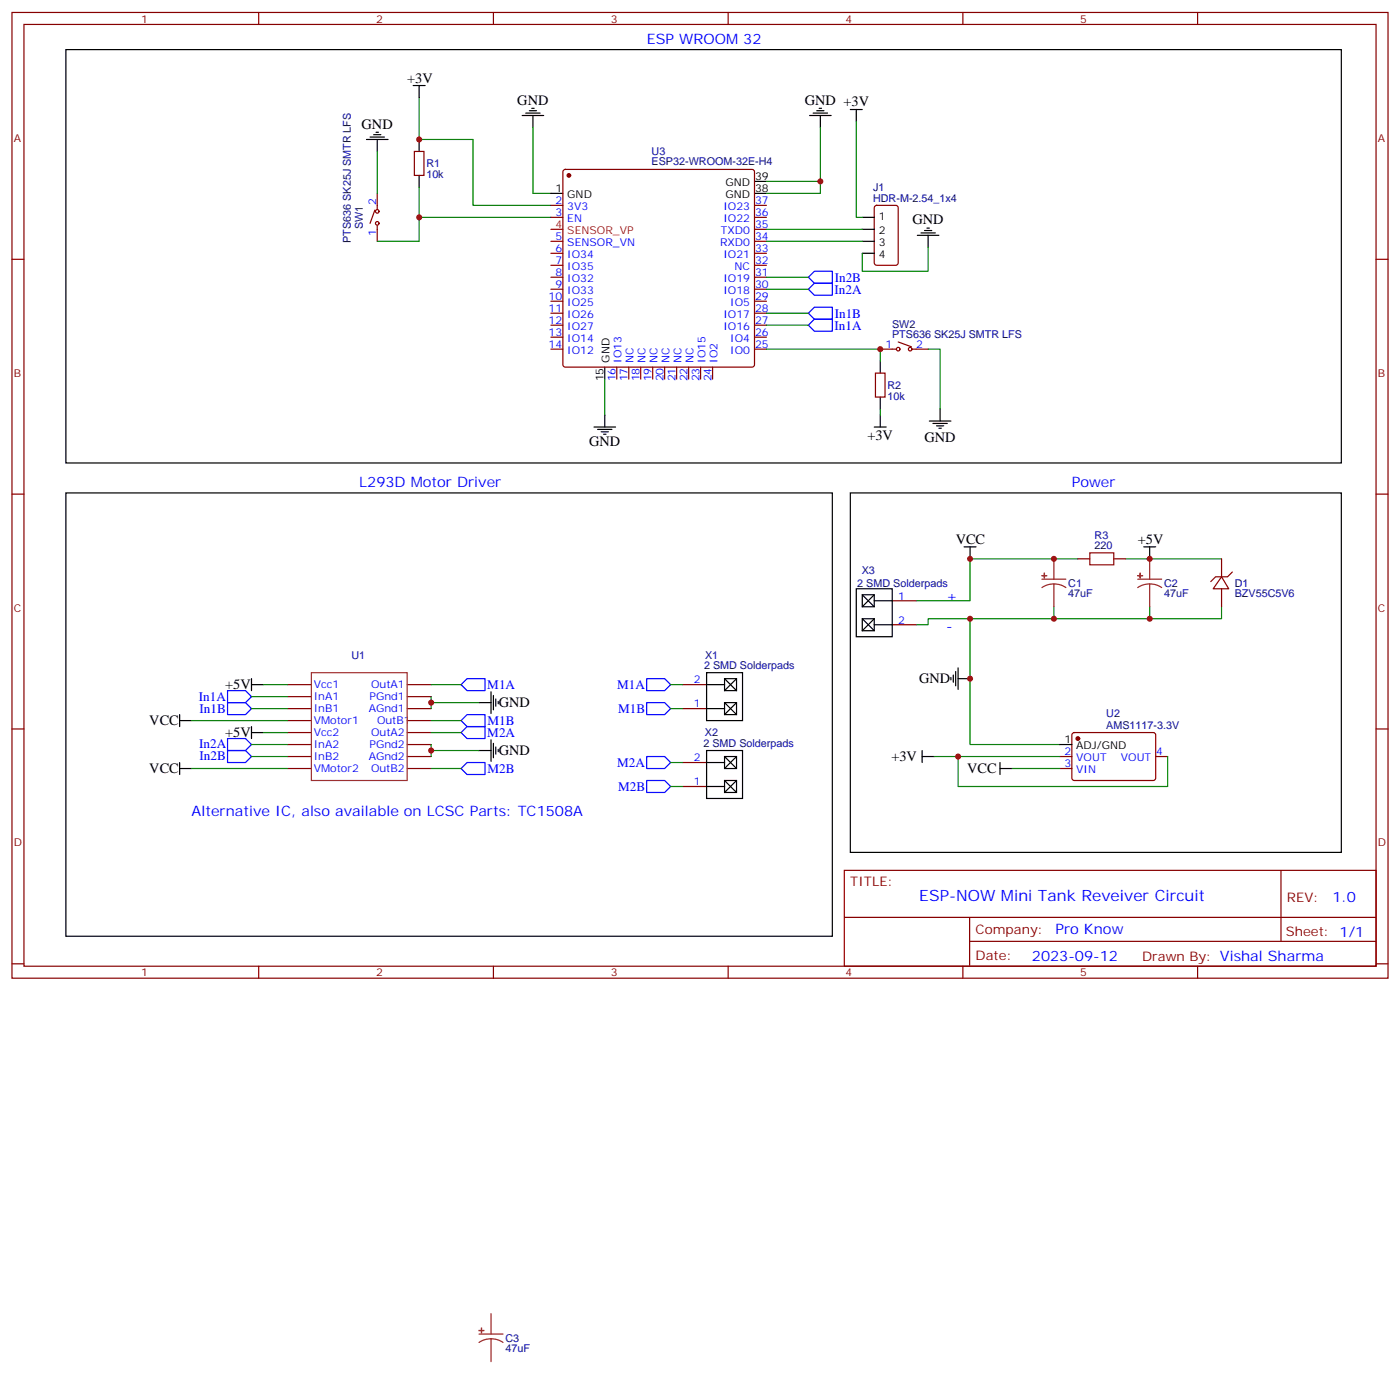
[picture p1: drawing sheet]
<svg xmlns="http://www.w3.org/2000/svg" width="412mm" height="405mm" viewBox="0 0 412 405" stroke-linecap="round" stroke-linejoin="round" font-family="sans-serif">
<g fill="none" stroke="#870000" stroke-width=".35">
<path d="M3.5 3.7h405.4v284.3h-405.4zM7.1 7.2h398.2v277.3h-398.2zM76.2 3.7v3.5M145.3 3.7v3.5M214.5 3.7v3.5M283.6 3.7v3.5M352.8 3.7v3.5M111.1 56.9v4.6M122.1 44.6h2.8v7h-2.8zM166 50.1l.5-.2h55l.5 .2 .2 .5v56.8l-.2 .5-.5 .2h-55l-.5-.2-.2-.5v-56.8zM3.5 76.3h3.6M110.4 61.9l-1.4 3.9"/>
<path d="M111.1 66.5v4.5M162.3 60.5h3.5M162.3 64h3.5M162.3 71h3.5M162.3 74.6h3.5M162.3 78.1h3.5M222.2 60.5h3.6M222.2 64h3.6M222.2 67.5h3.6M222.2 71h3.6M222.2 74.6h3.6M222.2 78.1h3.6"/>
<path d="M257.8 60.7l.4-.2h5.7l.6 .4 .1 16.5-.5 .6-5.9 .1-.6-.5-.1-16.4zM405.3 76.3h3.6M162.3 81.6h3.5M162.3 85.2h3.5M162.3 88.7h3.5M162.3 92.2h3.5M162.3 95.7h3.5M162.3 99.3h3.5M222.2 81.6h3.6M222.2 85.2h3.6M222.2 88.7h3.6M222.2 92.2h3.6"/>
<path d="M222.2 95.7h3.6M222.2 99.3h3.6M162.3 102.8h3.5M181.7 108.1v3.5M185.2 108.1v3.5M188.7 108.1v3.5M192.3 108.1v3.5M195.8 108.1v3.5M199.3 108.1v3.5M202.8 108.1v3.5M206.4 108.1v3.5M209.9 108.1v3.5"/>
<path d="M222.2 102.8h3.6M257.9 109.9h2.8v7h-2.8zM259.3 102.8h4.6M264.6 100.7l3.9 1.4M268.8 102.8h4.6M3.5 145.5h3.6M405.3 145.5h3.6M262.8 176.9h7.1M317.5 164.5h3.5M328.1 164.5h3.5M359.8 169.8l2.1 3.6h-4.5zM359.8 164.5v5.3"/>
<path d="M359.8 173.4v5.2M363 168.4l-1.4 1.4h-3.5l-1.4 1.4M262.8 183.9h7.1M3.5 214.6h3.6M84.7 208.6h7M84.7 201.6h7M84.7 205.1h7M84.7 212.2h7M84.7 215.7h7M84.7 219.2h7M119.9 208.6h7.1M119.9 201.6h7.1"/>
<path d="M119.9 205.1h7.1M119.9 212.2h7.1M119.9 215.7h7.1M119.9 219.2h7.1M201.1 208.6h7M201.1 201.6h7M316 215.9l.4-.2h23.6l.4 .7v13l-.7 .4-23.5-.1-.5-.6v-12.7zM405.3 214.6h3.6M84.7 222.7h7M84.7 226.3h7M119.9 222.7h7.1M119.9 226.3h7.1"/>
<path d="M201.1 231.6h7M201.1 224.5h7M312.2 222.7h3.5M312.2 226.3h3.5M340.4 222.7h3.6M248.7 256.3h156.6v28.2h-156.6zM377.3 256.3v20.9M248.7 270.1h156.5M285.6 277.2h119.6M285.6 270.1v14.1M3.5 283.8h3.6M76.2 284.5v3.5"/>
<path d="M145.3 284.5v3.5M214.5 284.5v3.5M283.6 284.5v3.5M352.8 284.5v3.5M405.3 283.8h3.6"/>
<circle cx="111.1" cy="62.2" r=".53"/>
<circle cx="111.1" cy="65.8" r=".53"/>
<circle cx="264.6" cy="102.8" r=".53"/>
<circle cx="268.1" cy="102.8" r=".53"/>
</g>
<g fill="none" stroke="#000" stroke-width=".35">
<path d="M19.4 14.6h375.7v121.7h-375.7zM110.1 39.7h2.1M110.8 38.9h.7M121.7 25.2h3.5M123.5 25.2v3.5M153.8 34h6.4M154.9 33.3h4.2M155.9 32.6h2.1M156.6 31.9h.7M157 34v3.5M238.5 34h6.3M239.5 33.3h4.3"/>
<path d="M240.6 32.6h2.1M241.3 31.9h.7M241.7 34v3.5M250.5 32.2h3.5M252.2 32.2v3.6M107.9 41.1h6.4M109 40.4h4.2M111.1 41.1v3.5M123.5 41.1v3.5M123.5 51.6v3.6M162.3 56.9h3.5M222.2 53.4h3.6"/>
<path d="M222.2 56.9h3.6M254 64h3.5M254 67.5h3.5M254 71h3.5M254 74.6h3.5M270.2 69.3h6.4M271.3 68.6h4.2M272.3 67.9h2.2M273 67.2h.8M273.4 69.3v3.5M178.2 108.1v3.5M259.3 106.3v3.6"/>
<path d="M259.3 116.9v3.5M175 125.7h6.3M176 126.4h4.3M177.1 127.1h2.1M177.8 127.8h.7M178.2 122.2v3.5M257.5 125.7h3.6M259.3 122.2v3.5M273.8 124h6.3M274.8 124.7h4.2M275.9 125.4h2.1M276.6 126.1h.7"/>
<path d="M276.9 120.4v3.6M19.4 145.1h225.8v130.6h-225.8zM250.5 145.1h144.6v105.9h-144.6zM252.2 173.4h10.6v14.1h-10.6zM254 175.1h3.5v3.5h-3.5zM254 175.1l3.5 3.5M257.5 176.9h5.3M257.5 175.1l-3.5 3.5M284 161h3.5M285.8 161v3.5M336.9 161h3.5M338.7 161v3.5"/>
<path d="M74.1 199.8v3.5M208.1 198h10.6v14.2h-10.6zM213.4 199.8h3.6v3.5h-3.6zM213.4 199.8l3.6 3.5M217 199.8l-3.6 3.5M254 182.2h3.5v3.5h-3.5zM254 182.2l3.5 3.5M257.5 182.2l-3.5 3.5M257.5 183.9h5.3M280.1 199.5v.7M280.8 198.8v2.1M281.5 197.7v4.2"/>
<path d="M282.2 199.8h3.6M282.2 196.6v6.4M52.9 212.2h3.5M52.9 210.4v3.5M74.1 201.6h3.5M74.1 213.9v3.6M74.1 215.7h3.5M141.1 206.9h3.5M144.6 203.7v6.3M144.6 217.8v6.4M145.3 204.8v4.2M145.3 218.9v4.2"/>
<path d="M146 205.8v2.1M146 219.9v2.1M146.8 206.5v.7M208.1 208.6h5.3M208.1 201.6h5.3M213.4 206.9h3.6v3.5h-3.6zM213.4 206.9l3.6 3.5M217 206.9l-3.6 3.5M312.2 219.2h3.5M52.9 226.3h3.5M52.9 224.5v3.5M141.1 221h3.5"/>
<path d="M146.8 220.6v.7M208.1 221h10.6v14.1h-10.6zM208.1 231.6h5.3M208.1 224.5h5.3M213.4 229.8h3.6v3.5h-3.6zM213.4 222.7h3.6v3.6h-3.6zM213.4 229.8l3.6 3.5M213.4 222.7l3.6 3.6M217 229.8l-3.6 3.5M217 222.7l-3.6 3.6M271.6 222.7h3.6M271.6 221v3.5"/>
<path d="M294.6 226.3h3.5M294.6 224.5v3.5"/>
</g>
<g fill="none" stroke="#008700" stroke-width=".35">
<path d="M123.5 28.7v12.4h15.8v19.4h23M157 37.5v19.4h5.3M241.7 37.5v19.4h-15.9M252.2 35.8v28.2h1.8M111.1 44.6v12.3M123.5 55.2v8.8M225.8 53.4h15.9M162.3 64h-38.8v7h-12.4M225.8 67.5h28.2M225.8 71h28.2M273.4 72.8v7.1h-19.4v-5.3M225.8 95.7h12.3"/>
<path d="M225.8 92.2h12.3M225.8 85.2h12.3M225.8 81.6h12.3M178.2 111.6v10.6M225.8 102.8h33.5v3.5M273.4 102.8h3.5v17.6M259.3 120.4v1.8M310.4 178.6v3.6M317.5 164.5h-31.7v12.4h-15.9M331.6 164.5h28.2M338.7 178.6v3.6M359.8 178.6v3.6h-74"/>
<path d="M269.9 183.9h3.5v-1.7h12.4v37h26.4M56.4 212.2h28.3M74.1 208.6h10.6M74.1 205.1h10.6M74.1 219.2h10.6M77.6 201.6h7.1M77.6 215.7h7.1M127 201.6h8.8M127 212.2h8.8M127 215.7h8.8M127 205.1v3.5M127 219.2v3.5"/>
<path d="M127 206.9h14.1M197.6 201.6h3.5M197.6 208.6h3.5M56.4 226.3h28.3M74.1 222.7h10.6M127 226.3h8.8M127 221h14.1M197.6 224.5h3.5M197.6 231.6h3.5M275.2 222.7h7M298.1 226.3h14.1M312.2 222.7h-30v8.9h61.8v-8.9"/>
</g>
<path d="M162.3 67.5h3.5" fill="none" stroke="#f00" stroke-width=".35"/>
<g fill="#870000" stroke="#870000" stroke-width=".35">
<circle cx="167.6" cy="51.6" r=".53"/>
<circle cx="317.5" cy="217.5" r=".53"/>
</g>
<path d="M91.7 198h28.2v31.8h-28.2z" fill="none" stroke="#933" stroke-width=".35"/>
<g fill="none" stroke="#00f" stroke-width=".35">
<path d="M238.1 95.7l1.8-1.7h5.3v3.5h-5.3zM238.1 85.2l1.8-1.8h5.3v3.5h-5.3zM238.1 81.6l1.8-1.7h5.3v3.5h-5.3zM239.9 90.5h5.3v3.5h-5.3l-1.8-1.8zM190.5 199.8h5.3l1.8 1.8-1.8 1.7h-5.3zM67 203.3h5.3l1.8 1.8-1.8 1.8h-5.3zM67 206.9h5.3l1.8 1.7-1.8 1.8h-5.3zM67 217.5h5.3l1.8 1.7-1.8 1.8h-5.3zM135.8 201.6l1.8-1.8h5.3v3.5h-5.3zM135.8 212.2l1.8-1.8h5.3v3.5h-5.3zM135.8 215.7l1.8-1.8h5.3v3.6h-5.3zM190.5 206.9h5.3l1.8 1.7-1.8 1.8h-5.3z"/>
<path d="M67 221h5.3l1.8 1.7-1.8 1.8h-5.3zM135.8 226.3l1.8-1.8h5.3v3.5h-5.3zM190.5 222.7h5.3l1.8 1.8-1.8 1.8h-5.3zM190.5 229.8h5.3l1.8 1.8-1.8 1.7h-5.3z"/>
</g>
<path d="M321 162.8h7.1v3.5h-7.1z" fill="none" stroke="#a10000" stroke-width=".35"/>
<g fill="none" stroke="#8c2424" stroke-width=".35">
<path d="M306.9 170.5h7.1M310.4 171.9l1.9 .3 1.7 .8M310.4 171.9l-1.8 .3-1.7 .8M310.4 164.5v6M310.4 171.9v6.7M335.1 170.5h7.1M338.7 171.9l1.8 .3 1.7 .8M338.7 171.9l-1.9 .3-1.7 .8M338.7 164.5v6M338.7 171.9v6.7M141.1 392.8h7.1M144.6 394.2l1.9 .2 1.7 .9"/>
<path d="M144.6 394.2l-1.8 .2-1.7 .9M144.6 386.8v6M144.6 394.2v6.7"/>
</g>
<g fill="#8c2424" stroke="#8c2424" stroke-width=".35">
<path d="M141.1 391.7l1.4 .1z"/>
<path d="M141.8 391l.1 1.4z"/>
<path d="M306.9 169.5h1.4z"/>
<path d="M307.6 168.8l.1 1.4z"/>
<path d="M335.1 169.5h1.4z"/>
<path d="M335.8 168.8l.1 1.4z"/>
</g>
<g fill="#c00">
<circle cx="123.5" cy="64" r=".88"/>
<circle cx="123.5" cy="41.1" r=".88"/>
<circle cx="241.7" cy="53.4" r=".88"/>
<circle cx="127" cy="206.9" r=".88"/>
<circle cx="127" cy="221" r=".88"/>
<circle cx="310.4" cy="182.2" r=".88"/>
<circle cx="285.8" cy="182.2" r=".88"/>
<circle cx="338.7" cy="164.5" r=".88"/>
<circle cx="285.8" cy="164.5" r=".88"/>
<circle cx="338.7" cy="182.2" r=".88"/>
<circle cx="285.8" cy="199.8" r=".88"/>
<circle cx="282.2" cy="222.7" r=".88"/>
<circle cx="259.3" cy="102.8" r=".88"/>
<circle cx="310.4" cy="164.5" r=".88"/>
</g>
<text font-size="4.6" fill="#00f" x="270.8" y="265.3">ESP-NOW Mini Tank Reveiver Circuit</text>
<g font-size="4.2" fill="#00f">
<text x="190.5" y="12.8">ESP WROOM 32</text>
<text x="105.8" y="143.4">L293D Motor Driver</text>
<text x="315.7" y="143.4">Power</text>
<text x="278.7" y="176.9">+</text>
<text x="278.7" y="185.7">-</text>
<text x="56.4" y="240.4">Alternative IC, also available on LCSC Parts: TC1508A</text>
<text x="392.5" y="265.5">1.0</text>
<text x="310.9" y="275.1">Pro Know</text>
<text x="304" y="282.9">2023-09-12</text>
</g>
<g font-size="4.2">
<text x="119.9" y="24.5">+3V</text>
<text x="152.4" y="30.8">GND</text>
<text x="237.1" y="30.8">GND +3V</text>
<text x="106.5" y="37.8">GND</text>
<text x="268.8" y="66.1">GND</text>
<text x="173.6" y="131.4">GND</text>
<text x="255.5" y="129.7">+3V</text>
<text x="272.3" y="130">GND</text>
<text x="281.5" y="160.3">VCC</text>
<text x="335.1" y="160.3">+5V</text>
<text x="66.3" y="203">+5V</text>
<text x="270.8" y="201.2">GND</text>
<text x="146.9" y="208.3">GND</text>
<text x="44" y="213.6">VCC</text>
<text x="66.3" y="217.1">+5V</text>
<text x="44" y="227.7">VCC</text>
<text x="146.9" y="222.4">GND</text>
<text x="262.6" y="224.2">+3V</text>
<text x="284.9" y="227.7">VCC</text>
</g>
<g font-size="3.9" fill="#00f">
<text x="245.9" y="83">In2B</text>
<text x="245.8" y="86.5">In2A</text>
<text x="245.9" y="93.6">In1B</text>
<text x="245.8" y="97.1">In1A</text>
<text x="143.5" y="202.9">M1A</text>
<text x="181.8" y="202.9">M1A</text>
<text x="58.6" y="206.4">In1A</text>
<text x="58.8" y="209.8">In1B</text>
<text x="182.1" y="210">M1B</text>
<text x="143.6" y="213.4">M1B</text>
<text x="58.7" y="220.4">In2A</text>
<text x="143.5" y="217">M2A</text>
<text x="58.8" y="223.9">In2B</text>
<text x="143.6" y="227.6">M2B</text>
<text x="181.8" y="225.9">M2A</text>
<text x="182.1" y="232.9">M2B</text>
</g>
<g font-size="3.9" fill="#800">
<text x="250.5" y="260.8">TITLE:</text>
<text x="379.1" y="265.5">REV:</text>
<text x="287.4" y="275">Company:</text>
<text x="378.7" y="275.7">Sheet: 1/1</text>
<text x="287.4" y="282.7">Date:</text>
<text x="336.4" y="282.8">Drawn By: Vishal Sharma</text>
</g>
<g font-size="3.2" fill="#800">
<text x="41.6" y="6.7">1</text>
<text x="110.8" y="6.7">2</text>
<text x="179.9" y="6.7">3</text>
<text x="249.1" y="6.7">4</text>
<text x="318.2" y="6.7">5</text>
<text x="4.1" y="41.8">A</text>
<text x="405.9" y="41.8">A</text>
<text x="4.1" y="110.9">B</text>
<text x="405.9" y="110.9">B</text>
<text x="4.1" y="180.1">C</text>
<text x="405.9" y="180.1">C</text>
<text x="4.1" y="249.2">D</text>
<text x="405.9" y="249.2">D</text>
<text x="41.6" y="287.5">1</text>
<text x="110.8" y="287.5">2</text>
<text x="179.9" y="287.5">3</text>
<text x="249.1" y="287.5">4</text>
<text x="318.2" y="287.5">5</text>
</g>
<g font-size="3.2" fill="#000080">
<text x="191.9" y="45.5">U3</text>
<text x="125.6" y="52.4">10k</text>
<text x="125.6" y="49.2">R1</text>
<text x="191.9" y="48.6">ESP32-WROOM-32E-H4</text>
<text x="257.2" y="59.4">HDR-M-2.54_1x4</text>
<text x="257.2" y="56.3">J1</text>
<text x="103.4" y="71.5" transform="rotate(-90 103.4 71.5)">PTS636 SK25J SMTR LFS</text>
<text x="106.9" y="67.6" transform="rotate(-90 106.9 67.6)">SW1</text>
<text x="262.8" y="99.6">PTS636 SK25J SMTR LFS</text>
<text x="262.8" y="96.5">SW2</text>
<text x="261.4" y="117.7">10k</text>
<text x="261.4" y="114.5">R2</text>
<text x="322.4" y="161.7">220</text>
<text x="322.4" y="158.6">R3</text>
<text x="252.5" y="172.7">2 SMD Solderpads</text>
<text x="253.8" y="169.1">X3</text>
<text x="314.7" y="172.7">C1</text>
<text x="342.9" y="172.7">C2</text>
<text x="363.7" y="172.7">D1</text>
<text x="314.7" y="175.9">47uF</text>
<text x="342.9" y="175.9">47uF</text>
<text x="363.7" y="175.9">BZV55C5V6</text>
<text x="103.5" y="194">U1</text>
<text x="207.4" y="197">2 SMD Solderpads</text>
<text x="207.7" y="193.9">X1</text>
<text x="325.9" y="214.5">AMS1117-3.3V</text>
<text x="325.9" y="211.2">U2</text>
<text x="207.2" y="219.9">2 SMD Solderpads</text>
<text x="207.6" y="216.6">X2</text>
<text x="148.9" y="395">C3</text>
<text x="148.9" y="398.1">47uF</text>
</g>
<g font-size="3.2">
<text x="222.4" y="53.1">39</text>
<text x="163.6" y="56.6">1</text>
<text x="167.1" y="58.3">GND</text>
<text x="213.7" y="54.8">GND</text>
<text x="213.7" y="58.3">GND</text>
<text x="222.4" y="56.6">38</text>
<text x="258.8" y="64.7">1</text>
<text x="258.8" y="68.9">2</text>
<text x="258.8" y="72.5">3</text>
<text x="258.8" y="76">4</text>
<text x="179.6" y="106.8" transform="rotate(-90 179.6 106.8)">GND</text>
<text x="177.8" y="112.3" transform="rotate(-90 177.8 112.3)">15</text>
<text x="313.5" y="218.9">1</text>
<text x="317" y="220.6">ADJ/GND</text>
</g>
<g font-size="3.2" fill="#00f">
<text x="110.8" y="60.5" transform="rotate(-90 110.8 60.5)">2</text>
<text x="163.6" y="63.6">3</text>
<text x="163.6" y="60.1">2</text>
<text x="167.1" y="65.4">EN</text>
<text x="167.1" y="61.9">3V3</text>
<text x="213.1" y="61.9">IO23</text>
<text x="213.1" y="65.4">IO22</text>
<text x="222.4" y="60.1">37</text>
<text x="222.4" y="63.6">36</text>
<text x="110.8" y="69.5" transform="rotate(-90 110.8 69.5)">1</text>
<text x="163.6" y="70.7">5</text>
<text x="212.4" y="68.9">TXD0</text>
<text x="222.4" y="67.2">35</text>
<text x="222.4" y="70.7">34</text>
<text x="163.6" y="77.8">7</text>
<text x="163.6" y="74.2">6</text>
<text x="167.1" y="76">IO34</text>
<text x="167.1" y="72.5">SENSOR_VN</text>
<text x="212.1" y="72.5">RXD0</text>
<text x="213.1" y="76">IO21</text>
<text x="222.4" y="74.2">33</text>
<text x="222.4" y="77.8">32</text>
<text x="163.6" y="81.3">8</text>
<text x="167.1" y="83">IO32</text>
<text x="167.1" y="79.5">IO35</text>
<text x="213.1" y="83">IO19</text>
<text x="216.4" y="79.5">NC</text>
<text x="222.4" y="81.3">31</text>
<text x="161.6" y="88.3">10</text>
<text x="163.6" y="84.8">9</text>
<text x="167.1" y="86.6">IO33</text>
<text x="213.1" y="86.6">IO18</text>
<text x="222.4" y="84.8">30</text>
<text x="222.4" y="88.3">29</text>
<text x="161.6" y="95.4">12</text>
<text x="161.6" y="91.9">11</text>
<text x="167.1" y="93.6">IO26</text>
<text x="167.1" y="90.1">IO25</text>
<text x="213.1" y="93.6">IO17</text>
<text x="215.1" y="90.1">IO5</text>
<text x="222.4" y="91.9">28</text>
<text x="222.4" y="95.4">27</text>
<text x="161.6" y="98.9">13</text>
<text x="167.1" y="100.7">IO14</text>
<text x="167.1" y="97.2">IO27</text>
<text x="213.1" y="97.2">IO16</text>
<text x="215.1" y="100.7">IO4</text>
<text x="222.4" y="98.9">26</text>
<text x="161.6" y="102.4">14</text>
<text x="167.1" y="104.2">IO12</text>
<text x="183.1" y="106.8" transform="rotate(-90 183.1 106.8)">IO13</text>
<text x="186.6" y="106.8" transform="rotate(-90 186.6 106.8)">NC</text>
<text x="190.1" y="106.8" transform="rotate(-90 190.1 106.8)">NC</text>
<text x="193.7" y="106.8" transform="rotate(-90 193.7 106.8)">NC</text>
<text x="197.2" y="106.8" transform="rotate(-90 197.2 106.8)">NC</text>
<text x="200.7" y="106.8" transform="rotate(-90 200.7 106.8)">NC</text>
<text x="204.3" y="106.8" transform="rotate(-90 204.3 106.8)">NC</text>
<text x="207.8" y="106.8" transform="rotate(-90 207.8 106.8)">IO15</text>
<text x="211.3" y="106.8" transform="rotate(-90 211.3 106.8)">IO2</text>
<text x="215.1" y="104.2">IO0</text>
<text x="222.4" y="102.4">25</text>
<text x="260.8" y="102.4">1</text>
<text x="269.9" y="102.4">2</text>
<text x="181.3" y="112.3" transform="rotate(-90 181.3 112.3)">16</text>
<text x="184.9" y="112.3" transform="rotate(-90 184.9 112.3)">17</text>
<text x="188.4" y="112.3" transform="rotate(-90 188.4 112.3)">18</text>
<text x="191.9" y="112.3" transform="rotate(-90 191.9 112.3)">19</text>
<text x="195.4" y="112.3" transform="rotate(-90 195.4 112.3)">20</text>
<text x="199" y="112.3" transform="rotate(-90 199 112.3)">21</text>
<text x="202.5" y="112.3" transform="rotate(-90 202.5 112.3)">22</text>
<text x="206" y="112.3" transform="rotate(-90 206 112.3)">23</text>
<text x="209.5" y="112.3" transform="rotate(-90 209.5 112.3)">24</text>
<text x="264.6" y="176.5">1</text>
<text x="264.6" y="183.6">2</text>
<text x="92.4" y="202.6">Vcc1</text>
<text x="109.3" y="202.6">OutA1</text>
<text x="204.4" y="201.2">2</text>
<text x="92.4" y="206.2">InA1</text>
<text x="92.4" y="209.7">InB1</text>
<text x="108.6" y="209.7">AGnd1</text>
<text x="108.9" y="206.2">PGnd1</text>
<text x="204.4" y="208.3">1</text>
<text x="92.4" y="213.2">VMotor1</text>
<text x="111.1" y="213.2">OutB1</text>
<text x="92.4" y="216.7">Vcc2</text>
<text x="92.4" y="220.3">InA2</text>
<text x="108.9" y="220.3">PGnd2</text>
<text x="109.3" y="216.7">OutA2</text>
<text x="92.4" y="223.8">InB2</text>
<text x="92.4" y="227.3">VMotor2</text>
<text x="108.6" y="223.8">AGnd2</text>
<text x="109.3" y="227.3">OutB2</text>
<text x="204.4" y="224.2">2</text>
<text x="313.5" y="222.4">2</text>
<text x="313.5" y="225.9">3</text>
<text x="317" y="224.2">VOUT</text>
<text x="317" y="227.7">VIN</text>
<text x="330.2" y="224.2">VOUT</text>
<text x="340.6" y="222.4">4</text>
<text x="204.4" y="231.2">1</text>
</g>
<g font-size="3.2" fill="#f00">
<text x="163.6" y="67.2">4</text>
<text x="167.1" y="68.9">SENSOR_VP</text>
</g>
</svg>
